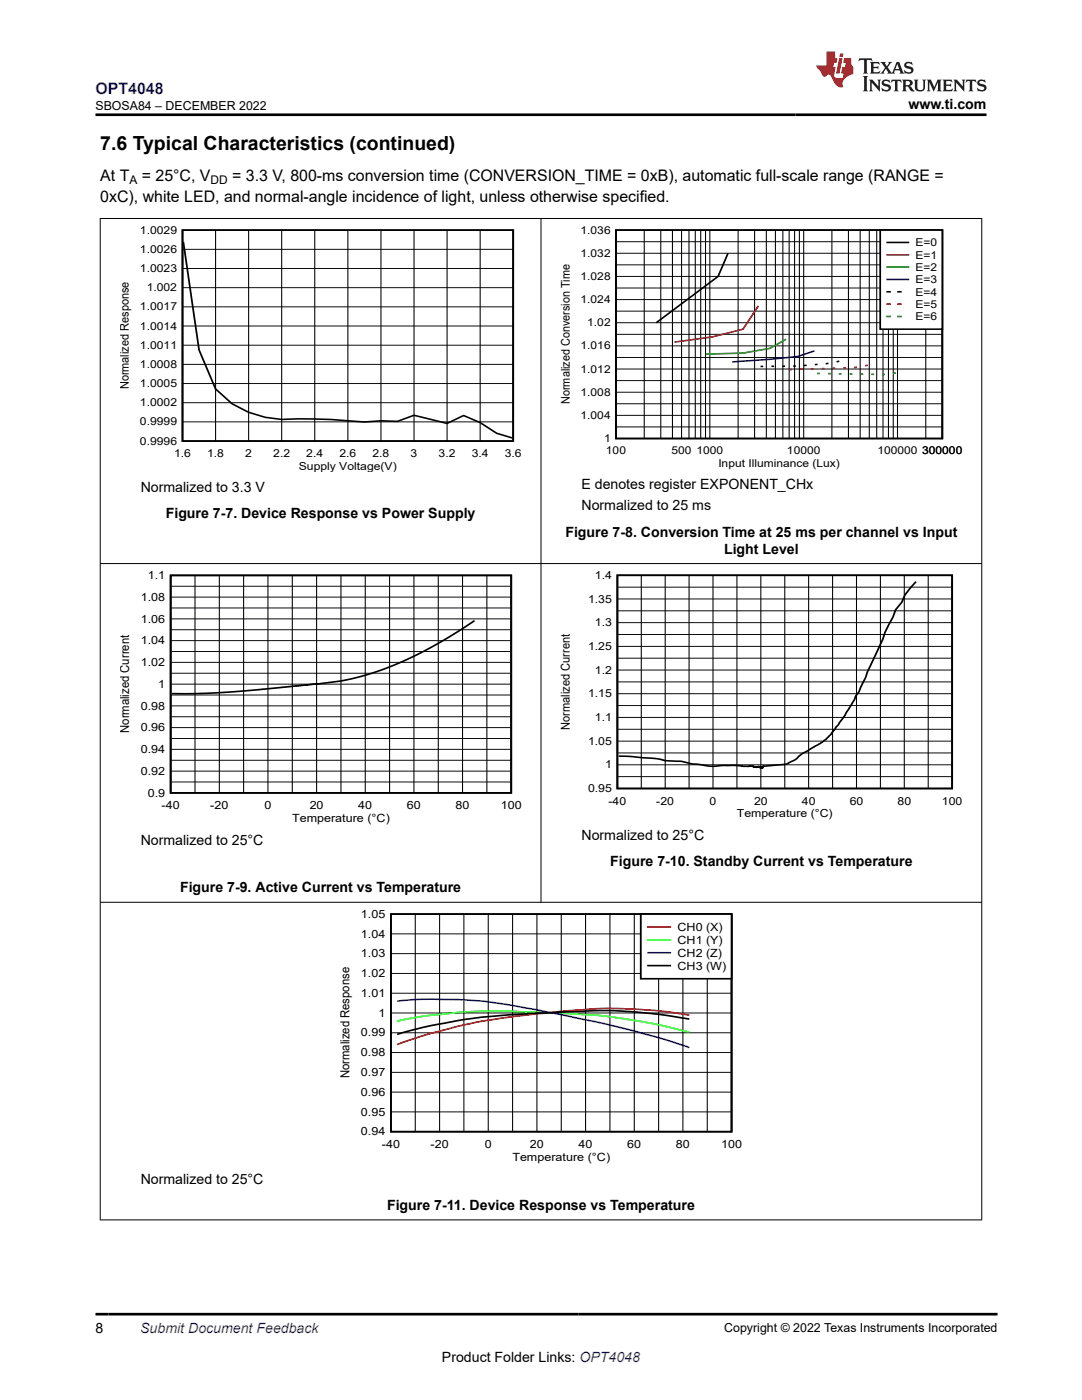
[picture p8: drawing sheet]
<svg xmlns="http://www.w3.org/2000/svg" width="216mm" height="279mm" viewBox="0 0 216 279" stroke-linecap="round" stroke-linejoin="round" font-family="sans-serif">
<path d="M36.4 45.9h66v42.1h-66zM36.6 48.3l3.1 21.5 3.3 7.8a18.8 18.8 0 0 0 16.5 6 121.5 121.5 0 0 1 13.2 .6l3.3-.2 3.3 .1 3.3-1.2 6.6 1.6 3.3-1.6 3.3 1.4 3.3 2.2 3.1 .9M122.9 45.9h65.1v41.6h-65.1zM145.3 50.5l-2 4.7-12.4 9.2M152.3 73.1h-.5M153.9 73.1h.6M156.6 73.1h-.5M158.8 73.1h-.5M161 72.9h-.6M163.1 72.7l-.5 .1M165.3 72.5l-.5 .1M167.5 72.1l-.6 .1" fill="none" stroke="#000" stroke-width=".33"/>
<g fill="none" stroke="#000" stroke-width=".2">
<path d="M36.4 57.4h66M36.4 53.6h66M36.4 49.8h66M43 45.9v42.1M49.6 45.9v42.1M56.2 45.9v42.1M62.8 45.9v42.1M69.4 45.9v42.1M76 45.9v42.1M82.6 45.9v42.1M89.2 45.9v42.1M95.8 45.9v42.1"/>
<path d="M122.9 59.8h65.1M122.9 57.5h65.1M122.9 55.2h65.1M122.9 52.9h65.1M122.9 50.5h65.1M122.9 48.2h65.1M128.5 45.9v41.6M131.8 45.9v41.6M134.2 45.9v41.6M136 45.9v41.6M137.5 45.9v41.6M138.7 45.9v41.6"/>
<path d="M139.8 45.9v41.6M140.8 45.9v41.6M141.6 45.9v41.6M147.3 45.9v41.6M150.6 45.9v41.6M152.9 45.9v41.6M154.7 45.9v41.6M156.2 45.9v41.6M157.5 45.9v41.6M158.6 45.9v41.6M159.5 45.9v41.6M160.4 45.9v41.6"/>
<path d="M166 45.9v41.6M169.3 45.9v41.6M171.6 45.9v41.6M173.5 45.9v41.6M174.9 45.9v41.6M176.2 45.9v41.6M177.3 45.9v41.6M178.2 45.9v41.6M179.1 45.9v41.6M184.7 45.9v41.6M188 45.9v41.6M36.4 76.5h66"/>
<path d="M36.4 72.7h66M36.4 68.9h66M36.4 65.1h66M36.4 61.2h66M122.9 78.3h65.1M122.9 76h65.1M122.9 73.6h65.1M122.9 71.3h65.1M122.9 69h65.1M122.9 66.7h65.1M122.9 64.4h65.1M122.9 62.1h65.1"/>
<path d="M36.4 84.2h66M36.4 80.4h66M122.9 85.2h65.1M122.9 82.9h65.1M122.9 80.6h65.1"/>
</g>
<path d="M151.3 61l-3 4.7-6.1 1.5-7.6 1.1M158 73.8h-.5M160.2 73.7h-.6M162.3 73.6h-.5M164.5 73.6h-.5M166.7 73.5h-.6M168.8 73.4h-.5M171 73.3h-.5M173.2 72.9l-.6 .1" fill="none" stroke="#800000" stroke-width=".33"/>
<path d="M156.8 67.7l-3.2 1.8-5.4 1-7.4 .2M163 74.5h.6M165.2 74.6h.5M167.4 74.6h.5M169.5 74.6h.6M171.7 74.7h.5M173.9 74.7h.5M176.6 74.7h-.6M178.8 74.4l-.6 .1" fill="none" stroke="#008000" stroke-width=".33"/>
<path d="M162.5 70l-3.3 1.1-5.6 .6-7.5 .5" fill="none" stroke="#000080" stroke-width=".33"/>
<path d="M175.6 45.9h12.4v19.8h-12.4z" fill-rule="evenodd" fill="#fff"/>
<path d="M175.6 45.9h12.4v19.8h-12.4zM177 48.4h4.3M177 58.2h.6M179.2 58.2h.5" fill="none" stroke="#000" stroke-width=".33"/>
<path d="M177 50.8h4.3M177 60.7h.6M179.2 60.7h.5" fill="none" stroke="#800000" stroke-width=".33"/>
<path d="M177 53.3h4.3M177 63.2h.6M179.2 63.2h.5" fill="none" stroke="#008000" stroke-width=".33"/>
<path d="M177 55.8h4.3" fill="none" stroke="#000080" stroke-width=".33"/>
<path d="M34.1 114.8h67.9v43.4h-67.9zM123.2 114.8h66.8v42.6h-66.8zM182.8 116.1l-2.2 2.7-.7 1.4-1.2 1.5-.5 1.5-1.6 3-.5 1.4-3 6.5-.4 1.1a56.7 56.7 0 0 1-6.7 11 11 11 0 0 1-4.3 3.2l-2.1 1.4a5 5 0 0 1-2.2 1.4l-.8 .3-4.3 .4-.1 .3h-.5l-.3-.2-.4 .1-1-.2h-1.5l-1.9-.2-4.9 .2-3.6-.4-2.2-.6-3-.1-2.3-.4-7.1-.5M94.7 123.9l-6.7 4.2-5.4 2.9-6.1 2.6-5.8 1.7-2.7 .6-4.3 .6-14.4 1.4-8 .5h-7M78 182.4h68v43.5h-68zM137.5 203.4l-6.8-1.1-8-.6h-4.5l-11.8 .5-9.5 .7-4.4 .6-6.5 1.2-6.8 1.7" fill="none" stroke="#000" stroke-width=".34"/>
<g fill="none" stroke="#000" stroke-width=".2">
<path d="M34.1 119.2h67.9M34.1 117h67.9M38.9 114.8v43.4M43.8 114.8v43.4M48.6 114.8v43.4M53.5 114.8v43.4M58.3 114.8v43.4M63.2 114.8v43.4M68 114.8v43.4M72.9 114.8v43.4M77.7 114.8v43.4M82.6 114.8v43.4"/>
<path d="M87.5 114.8v43.4M92.3 114.8v43.4M97.2 114.8v43.4M123.2 119.5h66.8M123.2 117.2h66.8M128 114.8v42.6M132.7 114.8v42.6M137.5 114.8v42.6M142.3 114.8v42.6M147 114.8v42.6M151.8 114.8v42.6M156.6 114.8v42.6"/>
<path d="M161.4 114.8v42.6M166.1 114.8v42.6M170.9 114.8v42.6M175.7 114.8v42.6M180.4 114.8v42.6M185.2 114.8v42.6M34.1 138.7h67.9M34.1 136.5h67.9M34.1 134.4h67.9M34.1 132.2h67.9M34.1 130h67.9M34.1 127.9h67.9"/>
<path d="M34.1 125.7h67.9M34.1 123.5h67.9M34.1 121.3h67.9M123.2 138.4h66.8M123.2 136.1h66.8M123.2 133.7h66.8M123.2 131.4h66.8M123.2 129h66.8M123.2 126.6h66.8M123.2 124.3h66.8M123.2 121.9h66.8M34.1 156.1h67.9"/>
<path d="M34.1 153.9h67.9M34.1 151.7h67.9M34.1 149.5h67.9M34.1 147.4h67.9M34.1 145.2h67.9M34.1 143h67.9M34.1 140.9h67.9M123.2 155h66.8M123.2 152.6h66.8M123.2 150.3h66.8M123.2 147.9h66.8M123.2 145.5h66.8"/>
<path d="M123.2 143.2h66.8M123.2 140.8h66.8M78 198.2h68M78 194.3h68M78 190.3h68M78 186.4h68M82.9 182.4v43.5M87.7 182.4v43.5M92.6 182.4v43.5M97.4 182.4v43.5M102.3 182.4v43.5M107.1 182.4v43.5"/>
<path d="M112 182.4v43.5M116.8 182.4v43.5M121.7 182.4v43.5M126.6 182.4v43.5M131.4 182.4v43.5M136.3 182.4v43.5M141.1 182.4v43.5M78 218h68M78 214h68M78 210.1h68M78 206.1h68M78 202.2h68"/>
<path d="M78 221.9h68"/>
</g>
<path d="M137.5 202.6l-5.9-.9-8.5-.4h-3.8l-7.7 .6-10.1 1.1-6.5 1-9.3 2.3-6.5 2.2" fill="none" stroke="#f00" stroke-width=".34"/>
<path d="M79.2 203.8l5.3-1 8.1-.8 8-.2 6 .2 11.3 .5 3.2 .3 9.7 1.6 6.7 1.6" fill="none" stroke="#0f0" stroke-width=".34"/>
<path d="M79.2 199.8l5.1-.4 7.1 .1 4.9 .3 5.2 .7 10 1.9 9.4 2 10.8 2.7 5.8 2" fill="none" stroke="#00f" stroke-width=".34"/>
<path d="M127.9 182.4h18.1v12.9h-18.1z" fill-rule="evenodd" fill="#fff"/>
<path d="M127.9 182.4h18.1v12.9h-18.1zM129.3 192.7h4.4" fill="none" stroke="#000" stroke-width=".34"/>
<path d="M129.3 185h4.4" fill="none" stroke="#f00" stroke-width=".34"/>
<path d="M129.3 187.6h4.4" fill="none" stroke="#0f0" stroke-width=".34"/>
<path d="M129.3 190.1h4.4" fill="none" stroke="#00f" stroke-width=".34"/>
<path d="M19.9 43.6h176.1M20 43.5v200M107.9 43.5v136.6M195.9 43.5v200M19.9 112.5h176.1M19.9 180.1h176.1M19.9 243.5h176.1" fill="none" stroke="#000" stroke-width=".2"/>
<path d="M171.5 11.6l-.2 .6 .5-.2h.6v.1v2.2l-.2 .4h1l-.2-.4v-2.2v-.1h.5l.5 .2-.1-.6zM173.6 12.4l.2 .3v1.6l-.2 .4h1.9l.1-.6a1.08 1.08 0 0 1-1.3 .2v-.7h.6l.4 .2v-.7l-.4 .2h-.6v-.5l.2-.2a1 1 0 0 1 1 .3l-.1-.5zM175.7 12.4l.9 1.1-1 1.2h.9l-.2-.2 .5-.8 .4 .8-.2 .2h1.6l-.2-.2 .2-.5h.9l.1 .5-.1 .2h.9l-.2-.4-.8-1.9h-.5l-.9 2.1-.9-1.1 .9-1h-.8l.2 .2-.4 .6-.4-.6 .2-.2zM179 12.8l.4 1h-.7zM180.7 12.5a.65 .65 0 0 0-.2 .7 .65 .65 0 0 0 .6 .5l.6 .1 .1 .3a.79 .79 0 0 1-.7 .4 .79 .79 0 0 1-.7-.5l.1 .7 .2-.1a.93 .93 0 0 0 1.1 0 .93 .93 0 0 0 .4-.9 1.46 1.46 0 0 0-1.2-.6l-.1-.3a1.09 1.09 0 0 1 1.2 .2l-.2-.6-.1 .1-.5-.2zM172.2 15.2l.2 .4v2.2l-.2 .4h1l-.2-.4v-2.2l.2-.4zM173.4 15.9l.2 .4v1.5l-.2 .4h.8l-.3-.4 .1-1.3 1.6 1.8v-2l.2-.4h-.7l.1 .2 .1 1.1-1.2-1.3zM176.2 16a.65 .65 0 0 0-.2 .8 .65 .65 0 0 0 .6 .4l.6 .2 .1 .2a.79 .79 0 0 1-.7 .4 .79 .79 0 0 1-.7-.5l.1 .7 .2-.1a.93 .93 0 0 0 1.1 .1 .93 .93 0 0 0 .4-1 1.46 1.46 0 0 0-1.2-.5l-.1-.4a1.09 1.09 0 0 1 1.2 .2l-.1-.6-.2 .1-.5-.1zM177.9 15.9l-.1 .6a.63 .63 0 0 1 .8-.3v1.6l-.3 .4h1l-.2-.4v-1.6a.66 .66 0 0 1 .8 .3l-.1-.6zM180 15.9l.2 .4v1.5l-.2 .4h1l-.2-.2-.1-.7h.5l.1 .2a.79 .79 0 0 0 1.2 .6l-1-.9a.61 .61 0 0 0 .6-.6 .61 .61 0 0 0-.5-.7zM180.8 16.2h.1a.47 .47 0 0 1 .5 .1 .47 .47 0 0 1 .1 .5l-.1 .1-.7 .1zM182.3 15.9l.2 .2a2.27 2.27 0 0 0 .4 2 1.04 1.04 0 0 0 1.7-.7v-1.3l.2-.2h-.8l.2 .4v1.1a.6 .6 0 0 1-.6 .6 .6 .6 0 0 1-.6-.6v-1.1l.3-.4zM184.9 15.9l.2 .4v1.5l-.2 .4h.8l-.3-.4v-1.4l.9 1.9 .9-1.9v1.4l-.3 .4h1l-.2-.4v-1.5l.2-.4h-.8l-.7 1.5-.6-1.5zM188.1 15.9l.2 .4v1.5l-.2 .4h1.9l.1-.6a1.09 1.09 0 0 1-1.3 .2v-.7h.6l.4 .2v-.6l-.4 .2h-.6v-.6l.2-.1a1.01 1.01 0 0 1 1 .3l-.1-.6zM190.2 15.9l.3 .4v1.5l-.3 .4h.8l-.2-.4v-1.3l1.6 1.8v-2l.2-.4h-.7l.2 .2v1.1l-1.2-1.3zM192.8 15.9l-.1 .6a.63 .63 0 0 1 .8-.3v1.6l-.3 .4h1l-.2-.4v-1.6a.66 .66 0 0 1 .8 .3l-.1-.6zM195.2 16a.65 .65 0 0 0-.2 .8 .65 .65 0 0 0 .6 .4l.6 .2 .2 .2a.79 .79 0 0 1-.7 .4 .79 .79 0 0 1-.7-.5l.1 .7 .2-.1a.93 .93 0 0 0 1 .1 .93 .93 0 0 0 .5-1 1.46 1.46 0 0 0-1.3-.5v-.4a1.09 1.09 0 0 1 1.2 .2l-.2-.6-.2 .1-.5-.1z" fill="#231f20"/>
<path d="M164.9 10.3v2.7h-2l.1 .4 .8 1a.95 .95 0 0 0 1 .9 .59 .59 0 0 1 .5-.4 .59 .59 0 0 1 .5 .3l.4 .8a1.59 1.59 0 0 0 2.1 1.4 1.61 1.61 0 0 1 1-2.3l1-.3-.1-1.5a1.59 1.59 0 0 1-.3-1.7h-1.5l-.2 .9h.6l-.2 .9h-.5l-.2 .9v.3l.4 .1-.1 .9h-.7a.73 .73 0 0 1-1-.7l.3-1.5h-.5l.1-.9h.5l.2-.9h-.5v-1.3zM167.4 11.6l-.6 3.1h.7l.6-3.1zM167.6 10.7l-.1 .6h.7l.1-.6z" fill="#ed1c24"/>
<path d="M19 22.9h177.8M19 262.3h180" fill="none" stroke="#000" stroke-width=".53"/>
<text font-size="3.9" x="20" y="29.9">7.6 Typical Characteristics (continued)</text>
<text font-size="3.2" fill="#00f" x="19" y="18.7">OPT4048</text>
<g font-size="3.2">
<text x="20" y="36.1">At T</text>
<text x="20" y="40.3">0xC), white LED, and normal-angle incidence of light, unless otherwise specified.</text>
<text x="28.3" y="36.1">= 25°C, V</text>
<text x="46.3" y="36.1">= 3.3 V, 800-ms conversion time (CONVERSION_TIME = 0xB), automatic full-scale range (RANGE =</text>
</g>
<g font-size="2.8">
<text x="181.3" y="21.8">www.ti.com</text>
<text x="28.1" y="98.2">Normalized to 3.3 V</text>
<text x="116" y="97.6">E denotes register EXPONENT_CHx</text>
<text x="116" y="101.9">Normalized to 25 ms</text>
<text x="33.1" y="103.4">Figure 7-7. Device Response vs Power Supply</text>
<text x="112.8" y="107.1">Figure 7-8. Conversion Time at 25 ms per channel vs Input</text>
<text x="144.5" y="110.5">Light Level</text>
<text x="116" y="167.6">Normalized to 25°C</text>
<text x="28.1" y="168.6">Normalized to 25°C</text>
<text x="121.8" y="172.8">Figure 7-10. Standby Current vs Temperature</text>
<text x="35.9" y="178.1">Figure 7-9. Active Current vs Temperature</text>
<text x="28.1" y="236.2">Normalized to 25°C</text>
<text x="77.2" y="241.5">Figure 7-11. Device Response vs Temperature</text>
<text x="19" y="266.1">8</text>
<text x="88.2" y="271.7">Product Folder Links: OPT4048</text>
</g>
<text font-size="2.8" fill="#00f" x="28" y="266.1">Submit Document Feedback</text>
<g font-size="2.5">
<text x="19" y="21.9">SBOSA84 – DECEMBER 2022</text>
<text x="25.8" y="146.3" transform="rotate(-90 25.8 146.3)">Normalized Current</text>
<text x="113.7" y="145.6" transform="rotate(-90 113.7 145.6)">Normalized Current</text>
<text x="69.7" y="215.2" transform="rotate(-90 69.7 215.2)">Normalized Response</text>
<text x="144.5" y="265.8">Copyright © 2022 Texas Instruments Incorporated</text>
</g>
<g font-size="2.4">
<text x="25.8" y="36.7">A</text>
<text x="42" y="36.7">DD</text>
<text x="25.7" y="77.7" transform="rotate(-90 25.7 77.7)">Normalized Response</text>
<text x="113.7" y="80.6" transform="rotate(-90 113.7 80.6)">Normalized Conversion Time</text>
</g>
<g font-size="2.3">
<text x="28.1" y="119.9">1.08</text>
<text x="29.5" y="115.6">1.1</text>
<text x="28.1" y="124.3">1.06</text>
<text x="28.1" y="128.6">1.04</text>
<text x="28.1" y="132.9">1.02</text>
<text x="31.6" y="137.3">1</text>
<text x="28.1" y="141.6">0.98</text>
<text x="28.1" y="145.9">0.96</text>
<text x="28.1" y="154.6">0.92</text>
<text x="28.1" y="150.3">0.94</text>
<text x="29.5" y="159">0.9</text>
<text x="32.2" y="161.5">-40</text>
<text x="42" y="161.5">-20</text>
<text x="52.8" y="161.5">0</text>
<text x="61.8" y="161.5">20</text>
<text x="71.5" y="161.5">40</text>
<text x="81.2" y="161.5">60</text>
<text x="90.9" y="161.5">80</text>
<text x="99.9" y="161.5">100</text>
<text x="58.3" y="164.1">Temperature (°C)</text>
<text x="72" y="183.2">1.05</text>
<text x="135.2" y="185.8">CH0 (X)</text>
<text x="72" y="191.1">1.03</text>
<text x="72" y="187.1">1.04</text>
<text x="135.2" y="188.4">CH1 (Y)</text>
<text x="135.2" y="190.9">CH2 (Z)</text>
<text x="72" y="195">1.02</text>
<text x="135.2" y="193.5">CH3 (W)</text>
<text x="72" y="199">1.01</text>
<text x="75.5" y="202.9">1</text>
<text x="72" y="206.8">0.99</text>
<text x="72" y="214.7">0.97</text>
<text x="72" y="210.8">0.98</text>
<text x="72" y="218.7">0.96</text>
<text x="72" y="226.6">0.94</text>
<text x="72" y="222.6">0.95</text>
<text x="76.2" y="229.2">-40</text>
<text x="85.9" y="229.2">-20</text>
<text x="96.7" y="229.2">0</text>
<text x="102.2" y="231.7">Temperature (°C)</text>
<text x="105.7" y="229.2">20</text>
<text x="115.5" y="229.2">40</text>
<text x="125.2" y="229.2">60</text>
<text x="134.9" y="229.2">80</text>
<text x="143.9" y="229.2">100</text>
</g>
<g font-size="2.2">
<text x="27.9" y="46.6">1.0029</text>
<text x="115.8" y="46.6">1.036</text>
<text x="27.9" y="50.5">1.0026</text>
<text x="115.8" y="51.3">1.032</text>
<text x="182.7" y="49.1">E=0</text>
<text x="182.7" y="51.6">E=1</text>
<text x="27.9" y="54.3">1.0023</text>
<text x="29.3" y="58.1">1.002</text>
<text x="115.8" y="55.9">1.028</text>
<text x="182.7" y="54.1">E=2</text>
<text x="182.7" y="56.5">E=3</text>
<text x="182.7" y="59">E=4</text>
<text x="27.9" y="65.8">1.0014</text>
<text x="27.9" y="62">1.0017</text>
<text x="115.8" y="60.5">1.024</text>
<text x="117.2" y="65.1">1.02</text>
<text x="182.7" y="61.5">E=5</text>
<text x="182.7" y="63.9">E=6</text>
<text x="27.9" y="69.6">1.0011</text>
<text x="115.8" y="69.7">1.016</text>
<text x="27.9" y="77.3">1.0005</text>
<text x="27.9" y="73.4">1.0008</text>
<text x="115.8" y="74.4">1.012</text>
<text x="27.9" y="81.1">1.0002</text>
<text x="115.8" y="83.6">1.004</text>
<text x="115.8" y="79">1.008</text>
<text x="27.9" y="88.7">0.9996</text>
<text x="27.9" y="84.9">0.9999</text>
<text x="120.5" y="88.2">1</text>
<text x="34.7" y="91.2">1.6</text>
<text x="41.3" y="91.2">1.8</text>
<text x="48.9" y="91.2">2</text>
<text x="54.5" y="91.2">2.2</text>
<text x="59.6" y="93.7">Supply Voltage(V)</text>
<text x="61.1" y="91.2">2.4</text>
<text x="67.7" y="91.2">2.6</text>
<text x="74.3" y="91.2">2.8</text>
<text x="81.9" y="91.2">3</text>
<text x="87.5" y="91.2">3.2</text>
<text x="94.1" y="91.2">3.4</text>
<text x="100.7" y="91.2">3.6</text>
<text x="120.9" y="90.7">100</text>
<text x="134" y="90.7">500</text>
<text x="139" y="90.7">1000</text>
<text x="143.3" y="93.1">Input Illuminance (Lux)</text>
<text x="157" y="90.7">10000</text>
<text x="175.1" y="90.7">100000</text>
<text x="184" y="90.7">300000</text>
<text x="118.7" y="115.5">1.4</text>
<text x="117.3" y="120.3">1.35</text>
<text x="118.7" y="125">1.3</text>
<text x="117.3" y="129.7">1.25</text>
<text x="118.7" y="134.4">1.2</text>
<text x="117.3" y="139.2">1.15</text>
<text x="118.7" y="143.9">1.1</text>
<text x="117.3" y="148.6">1.05</text>
<text x="120.7" y="153.4">1</text>
<text x="117.3" y="158.1">0.95</text>
<text x="121.4" y="160.6">-40</text>
<text x="131" y="160.6">-20</text>
<text x="141.6" y="160.6">0</text>
<text x="150.5" y="160.6">20</text>
<text x="160" y="160.6">40</text>
<text x="169.5" y="160.6">60</text>
<text x="179.1" y="160.6">80</text>
<text x="187.9" y="160.6">100</text>
<text x="147" y="163.1">Temperature (°C)</text>
</g>
</svg>
